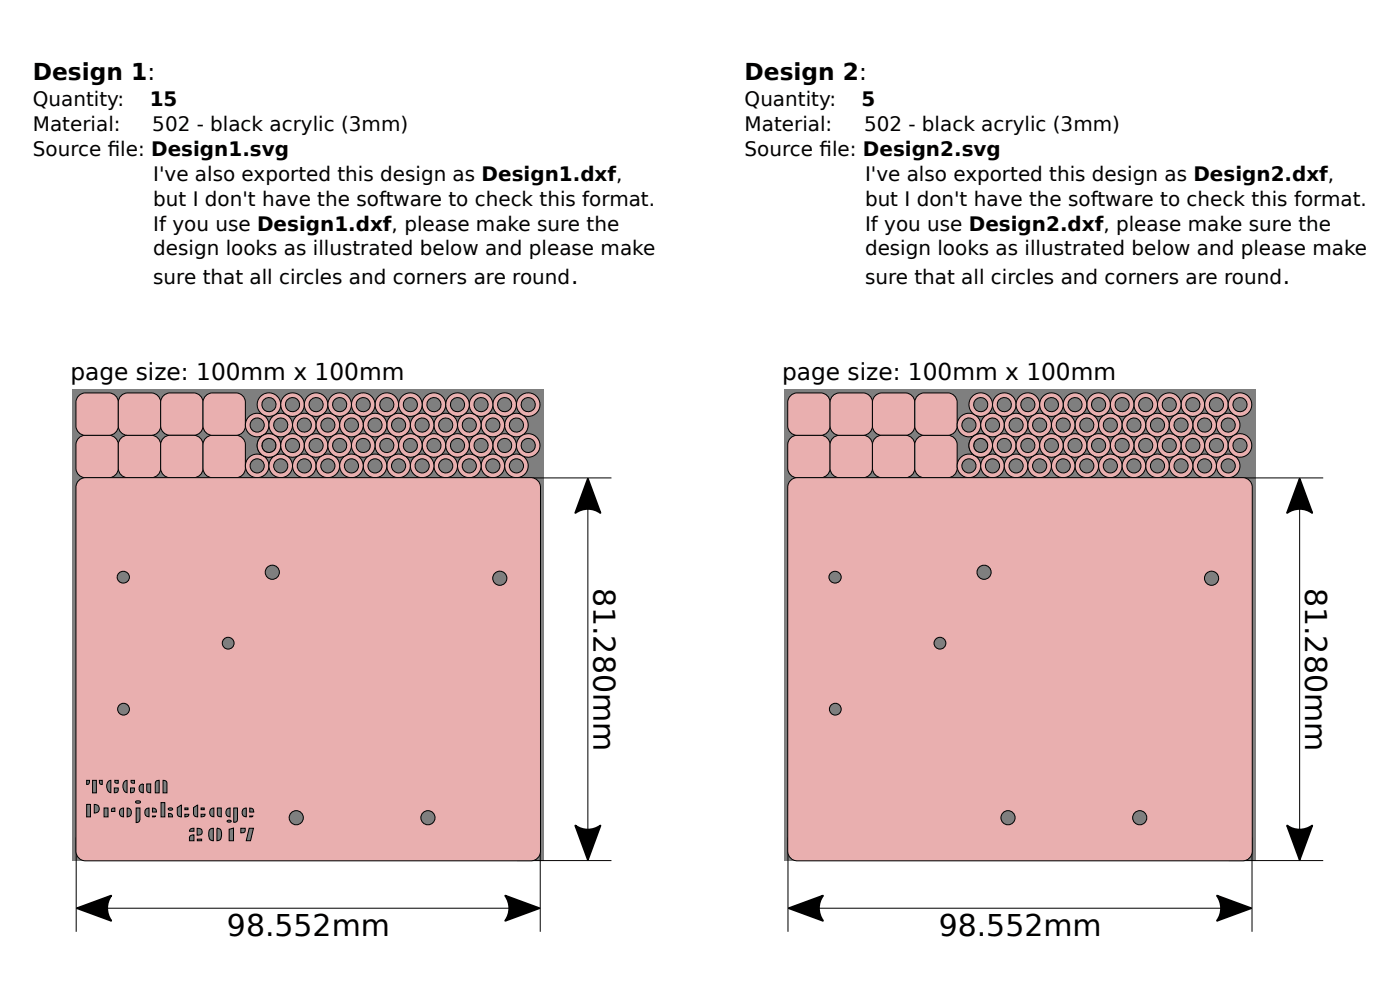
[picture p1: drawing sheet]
<svg xmlns="http://www.w3.org/2000/svg" width="297mm" height="210mm" viewBox="0 0 297 210" stroke-linecap="round" stroke-linejoin="round" font-family="sans-serif">
<path d="M15.4 82.6h100v100h-100z" fill="#7f7f7f"/>
<g fill="#e9afaf" stroke="#000" stroke-width=".21">
<path d="M16.7 92.9l.8-.5 .5-.1h5.2a2.02 2.02 0 0 1 1.9 1.9v5.2a2.02 2.02 0 0 1-1.9 1.9h-5.2a2.02 2.02 0 0 1-1.9-1.9v-5.2l.1-.5z"/>
<path d="M16.7 83.9l.8-.5 .5-.1h5.2a2.02 2.02 0 0 1 1.9 1.9v5.3a2.02 2.02 0 0 1-1.9 1.8h-5.2a2.02 2.02 0 0 1-1.9-1.8v-5.3l.1-.5z"/>
<path d="M25.7 92.9l.8-.5 .5-.1h5.2a2.03 2.03 0 0 1 1.9 1.9v5.2a2.02 2.02 0 0 1-1.9 1.9h-5.2a2.02 2.02 0 0 1-1.9-1.9v-5.2l.1-.5z"/>
<path d="M25.7 83.9l.8-.5 .5-.1h5.2a2.02 2.02 0 0 1 1.9 1.9v5.3a2.02 2.02 0 0 1-1.9 1.8h-5.2a2.02 2.02 0 0 1-1.9-1.8v-5.3l.1-.5z"/>
<path d="M34.7 83.9l.8-.5 .5-.1h5.2a2.02 2.02 0 0 1 1.9 1.9v5.3a2.02 2.02 0 0 1-1.9 1.8h-5.2a2.02 2.02 0 0 1-1.9-1.8v-5.3l.1-.5z"/>
<path d="M34.7 92.9l.8-.5 .5-.1h5.2a2.03 2.03 0 0 1 1.9 1.9v5.2a2.02 2.02 0 0 1-1.9 1.9h-5.2a2.02 2.02 0 0 1-1.9-1.9v-5.2l.1-.5z"/>
<path d="M43.7 92.9l.8-.5 .5-.1h5.2a2.03 2.03 0 0 1 1.9 1.9v5.2a2.02 2.02 0 0 1-1.9 1.9h-5.2a2.02 2.02 0 0 1-1.9-1.9v-5.2l.1-.5z"/>
<path d="M43.7 83.9l.8-.5 .5-.1h5.2a2.02 2.02 0 0 1 1.9 1.9v5.3a2.02 2.02 0 0 1-1.9 1.8h-5.2a2.02 2.02 0 0 1-1.9-1.8v-5.3l.1-.5z"/>
<path d="M52.1 90.2a2.5 2.5 0 0 0 5 0 2.5 2.5 0 0 0-5 0zM53.1 90.2a1.5 1.5 0 0 1 3 0 1.5 1.5 0 0 1-3 0z"/>
<path d="M52.1 98.8a2.5 2.5 0 0 0 5 0 2.5 2.5 0 0 0-5 0zM53.1 98.8a1.5 1.5 0 0 1 3 0 1.5 1.5 0 0 1-3 0z"/>
<path d="M54.6 94.5a2.5 2.5 0 0 0 5 0 2.5 2.5 0 0 0-5 0zM55.6 94.5a1.5 1.5 0 0 1 3 0 1.5 1.5 0 0 1-3 0z"/>
<path d="M57.1 98.8a2.5 2.5 0 0 0 5 0 2.5 2.5 0 0 0-5 0zM58.1 98.8a1.5 1.5 0 0 1 3 0 1.5 1.5 0 0 1-3 0z"/>
<path d="M54.6 94.5a2.5 2.5 0 0 0 5 0 2.5 2.5 0 0 0-5 0zM55.6 94.5a1.5 1.5 0 0 1 3 0 1.5 1.5 0 0 1-3 0z"/>
<path d="M57.1 90.2a2.5 2.5 0 0 0 5 0 2.5 2.5 0 0 0-5 0zM58.1 90.2a1.5 1.5 0 0 1 3 0 1.5 1.5 0 0 1-3 0z"/>
<path d="M54.6 85.8a2.5 2.5 0 0 0 5 0 2.5 2.5 0 0 0-5 0zM55.6 85.8a1.5 1.5 0 0 1 3 0 1.5 1.5 0 0 1-3 0z"/>
<path d="M62.1 98.8a2.5 2.5 0 0 0 5 0 2.5 2.5 0 0 0-5 0zM63.1 98.8a1.5 1.5 0 0 1 3 0 1.5 1.5 0 0 1-3 0z"/>
<path d="M59.6 94.5a2.5 2.5 0 0 0 5 0 2.5 2.5 0 0 0-5 0zM60.6 94.5a1.5 1.5 0 0 1 3 0 1.5 1.5 0 0 1-3 0z"/>
<path d="M62.1 90.2a2.5 2.5 0 0 0 5 0 2.5 2.5 0 0 0-5 0zM63.1 90.2a1.5 1.5 0 0 1 3 0 1.5 1.5 0 0 1-3 0z"/>
<path d="M59.6 85.8a2.5 2.5 0 0 0 5 0 2.5 2.5 0 0 0-5 0zM60.6 85.8a1.5 1.5 0 0 1 3 0 1.5 1.5 0 0 1-3 0z"/>
<path d="M67.1 98.8a2.5 2.5 0 0 0 5 0 2.5 2.5 0 0 0-5 0zM68.1 98.8a1.5 1.5 0 0 1 3 0 1.5 1.5 0 0 1-3 0z"/>
<path d="M64.6 94.5a2.5 2.5 0 0 0 5 0 2.5 2.5 0 0 0-5 0zM65.6 94.5a1.5 1.5 0 0 1 3 0 1.5 1.5 0 0 1-3 0z"/>
<path d="M67.1 90.2a2.5 2.5 0 0 0 5 0 2.5 2.5 0 0 0-5 0zM68.1 90.2a1.5 1.5 0 0 1 3 0 1.5 1.5 0 0 1-3 0z"/>
<path d="M64.6 85.8a2.5 2.5 0 0 0 5 0 2.5 2.5 0 0 0-5 0zM65.6 85.8a1.5 1.5 0 0 1 3 0 1.5 1.5 0 0 1-3 0z"/>
<path d="M82.1 98.8a2.5 2.5 0 0 0 5 0 2.5 2.5 0 0 0-5 0zM83.1 98.8a1.5 1.5 0 0 1 3 0 1.5 1.5 0 0 1-3 0z"/>
<path d="M79.6 94.5a2.5 2.5 0 0 0 5 0 2.5 2.5 0 0 0-5 0zM80.6 94.5a1.5 1.5 0 0 1 3 0 1.5 1.5 0 0 1-3 0z"/>
<path d="M82.1 90.2a2.5 2.5 0 0 0 5 0 2.5 2.5 0 0 0-5 0zM83.1 90.2a1.5 1.5 0 0 1 3 0 1.5 1.5 0 0 1-3 0z"/>
<path d="M79.6 85.8a2.5 2.5 0 0 0 5 0 2.5 2.5 0 0 0-5 0zM80.6 85.8a1.5 1.5 0 0 1 3 0 1.5 1.5 0 0 1-3 0z"/>
<path d="M107.1 98.8a2.5 2.5 0 0 0 5 0 2.5 2.5 0 0 0-5 0zM108.1 98.8a1.5 1.5 0 0 1 3 0 1.5 1.5 0 0 1-3 0z"/>
<path d="M104.6 94.5a2.5 2.5 0 0 0 5 0 2.5 2.5 0 0 0-5 0zM105.6 94.5a1.5 1.5 0 0 1 3 0 1.5 1.5 0 0 1-3 0z"/>
<path d="M107.1 90.2a2.5 2.5 0 0 0 5 0 2.5 2.5 0 0 0-5 0zM108.1 90.2a1.5 1.5 0 0 1 3 0 1.5 1.5 0 0 1-3 0z"/>
<path d="M104.6 85.8a2.5 2.5 0 0 0 5 0 2.5 2.5 0 0 0-5 0zM105.6 85.8a1.5 1.5 0 0 1 3 0 1.5 1.5 0 0 1-3 0z"/>
<path d="M92.1 98.8a2.5 2.5 0 0 0 5 0 2.5 2.5 0 0 0-5 0zM93.1 98.8a1.5 1.5 0 0 1 3 0 1.5 1.5 0 0 1-3 0z"/>
<path d="M89.6 94.5a2.5 2.5 0 0 0 5 0 2.5 2.5 0 0 0-5 0zM90.6 94.5a1.5 1.5 0 0 1 3 0 1.5 1.5 0 0 1-3 0z"/>
<path d="M92.1 90.2a2.5 2.5 0 0 0 5 0 2.5 2.5 0 0 0-5 0zM93.1 90.2a1.5 1.5 0 0 1 3 0 1.5 1.5 0 0 1-3 0z"/>
<path d="M89.6 85.8a2.5 2.5 0 0 0 5 0 2.5 2.5 0 0 0-5 0zM90.6 85.8a1.5 1.5 0 0 1 3 0 1.5 1.5 0 0 1-3 0z"/>
<path d="M102.1 98.8a2.5 2.5 0 0 0 5 0 2.5 2.5 0 0 0-5 0zM103.1 98.8a1.5 1.5 0 0 1 3 0 1.5 1.5 0 0 1-3 0z"/>
<path d="M99.6 94.5a2.5 2.5 0 0 0 5 0 2.5 2.5 0 0 0-5 0zM100.6 94.5a1.5 1.5 0 0 1 3 0 1.5 1.5 0 0 1-3 0z"/>
<path d="M102.1 90.2a2.5 2.5 0 0 0 5 0 2.5 2.5 0 0 0-5 0zM103.1 90.2a1.5 1.5 0 0 1 3 0 1.5 1.5 0 0 1-3 0z"/>
<path d="M99.6 85.8a2.5 2.5 0 0 0 5 0 2.5 2.5 0 0 0-5 0zM100.6 85.8a1.5 1.5 0 0 1 3 0 1.5 1.5 0 0 1-3 0z"/>
<path d="M109.6 94.5a2.5 2.5 0 0 0 5 0 2.5 2.5 0 0 0-5 0zM110.6 94.5a1.5 1.5 0 0 1 3 0 1.5 1.5 0 0 1-3 0z"/>
<path d="M109.6 85.8a2.5 2.5 0 0 0 5 0 2.5 2.5 0 0 0-5 0zM110.6 85.8a1.5 1.5 0 0 1 3 0 1.5 1.5 0 0 1-3 0z"/>
<path d="M87.1 98.8a2.5 2.5 0 0 0 5 0 2.5 2.5 0 0 0-5 0zM88.1 98.8a1.5 1.5 0 0 1 3 0 1.5 1.5 0 0 1-3 0z"/>
<path d="M84.6 94.5a2.5 2.5 0 0 0 5 0 2.5 2.5 0 0 0-5 0zM85.6 94.5a1.5 1.5 0 0 1 3 0 1.5 1.5 0 0 1-3 0z"/>
<path d="M87.1 90.2a2.5 2.5 0 0 0 5 0 2.5 2.5 0 0 0-5 0zM88.1 90.2a1.5 1.5 0 0 1 3 0 1.5 1.5 0 0 1-3 0z"/>
<path d="M84.6 85.8a2.5 2.5 0 0 0 5 0 2.5 2.5 0 0 0-5 0zM85.6 85.8a1.5 1.5 0 0 1 3 0 1.5 1.5 0 0 1-3 0z"/>
<path d="M97.1 98.8a2.5 2.5 0 0 0 5 0 2.5 2.5 0 0 0-5 0zM98.1 98.8a1.5 1.5 0 0 1 3 0 1.5 1.5 0 0 1-3 0z"/>
<path d="M94.6 94.5a2.5 2.5 0 0 0 5 0 2.5 2.5 0 0 0-5 0zM95.6 94.5a1.5 1.5 0 0 1 3 0 1.5 1.5 0 0 1-3 0z"/>
<path d="M97.1 90.2a2.5 2.5 0 0 0 5 0 2.5 2.5 0 0 0-5 0zM98.1 90.2a1.5 1.5 0 0 1 3 0 1.5 1.5 0 0 1-3 0z"/>
<path d="M94.6 85.8a2.5 2.5 0 0 0 5 0 2.5 2.5 0 0 0-5 0zM95.6 85.8a1.5 1.5 0 0 1 3 0 1.5 1.5 0 0 1-3 0z"/>
<path d="M77.1 98.8a2.5 2.5 0 0 0 5 0 2.5 2.5 0 0 0-5 0zM78.1 98.8a1.5 1.5 0 0 1 3 0 1.5 1.5 0 0 1-3 0z"/>
<path d="M74.6 94.5a2.5 2.5 0 0 0 5 0 2.5 2.5 0 0 0-5 0zM75.6 94.5a1.5 1.5 0 0 1 3 0 1.5 1.5 0 0 1-3 0z"/>
<path d="M77.1 90.2a2.5 2.5 0 0 0 5 0 2.5 2.5 0 0 0-5 0zM78.1 90.2a1.5 1.5 0 0 1 3 0 1.5 1.5 0 0 1-3 0z"/>
<path d="M74.6 85.8a2.5 2.5 0 0 0 5 0 2.5 2.5 0 0 0-5 0zM75.6 85.8a1.5 1.5 0 0 1 3 0 1.5 1.5 0 0 1-3 0z"/>
<path d="M72.1 98.8a2.5 2.5 0 0 0 5 0 2.5 2.5 0 0 0-5 0zM73.1 98.8a1.5 1.5 0 0 1 3 0 1.5 1.5 0 0 1-3 0z"/>
<path d="M69.6 94.5a2.5 2.5 0 0 0 5 0 2.5 2.5 0 0 0-5 0zM70.6 94.5a1.5 1.5 0 0 1 3 0 1.5 1.5 0 0 1-3 0z"/>
<path d="M72.1 90.2a2.5 2.5 0 0 0 5 0 2.5 2.5 0 0 0-5 0zM73.1 90.2a1.5 1.5 0 0 1 3 0 1.5 1.5 0 0 1-3 0z"/>
<path d="M69.6 85.8a2.5 2.5 0 0 0 5 0 2.5 2.5 0 0 0-5 0zM70.6 85.8a1.5 1.5 0 0 1 3 0 1.5 1.5 0 0 1-3 0z"/>
</g>
<path d="M109.7 101.4h20M16.2 177.7v20M114.6 177.7v20M109.7 182.5h20" fill="none" stroke="#000" stroke-width=".21"/>
<path d="M16.7 101.9l-.5 .9-.1 .6v77.2a2.03 2.03 0 0 0 2 2h94.5a2.03 2.03 0 0 0 2.1-2v-77.2a2.03 2.03 0 0 0-2.1-2.1h-94.5l-.5 .1zM56.3 121.4a1.5 1.5 0 0 1 3 0 1.5 1.5 0 0 1-3 0zM104.5 122.7a1.5 1.5 0 0 1 3 0 1.5 1.5 0 0 1-3 0zM24.9 122.5a1.28 1.28 0 0 1 2.5 0 1.28 1.28 0 0 1-2.5 0zM47.2 136.4a1.25 1.25 0 0 1 2.5 0 1.25 1.25 0 0 1-2.5 0zM25 150.4a1.25 1.25 0 0 1 2.5 0 1.25 1.25 0 0 1-2.5 0zM18.4 165.5h.6l-.1 .7-.2 .2h-.3zM19.6 165.5h.8v2.7h-.8zM21.1 165.5h.6v.9l-.5-.2zM24.4 165.5h.7v.6l-.6-.1zM27.8 165.5h.7v.6l-.6-.1zM33.1 165.7l.7-.2v2.7h-.9v-1.9zM34.6 165.5a.69 .69 0 0 1 .8 .8v1.9h-.8zM23 165.8l.5-.3v2.6a1.5 1.5 0 0 1-.5-2.3zM26.4 165.8l.6-.3v2.6a1.5 1.5 0 0 1-.6-2.3zM31.1 166.3h.9v1.9l-.8-.3zM29.7 166.6l.7-.3v1.9a.96 .96 0 0 1-.8-.6 .96 .96 0 0 1 .1-1zM24.2 167.2h.9l-.2 .8-.7 .2zM27.7 167.2h.8l-.2 .8-.6 .2zM28.8 170l.1-.1a.49 .49 0 0 1 .6-.1 .49 .49 0 0 1 .3 .4l-.1 .1a.6 .6 0 0 1-.9-.3zM34.2 170.3h.8v3h-.8zM18.4 170.6h.8v2.7h-.8zM20 170.6a.92 .92 0 0 1 1.1 .9 .92 .92 0 0 1-1.1 1zM37.6 171.3l.9-.5v2.5l-.5-.1-.3-.3zM41 171.3l.9-.5v2.5l-.5-.1-.3-.3zM35.7 171.5a.51 .51 0 0 1 .5-.2 .51 .51 0 0 1 .4 .4 .52 .52 0 0 1-.5 .2 .52 .52 0 0 1-.4-.4zM22.1 171.4h.8v1.9h-.8zM23.8 171.5l.6-.1v.7h-.8zM28.9 171.4h.8v2.5l-.3 .5-.5 .1zM39.2 171.4h.7v.3h-.7zM42.7 171.4h.6v.3h-.6zM46.1 171.4h.8v1.9l-.7-.3zM49.6 171.4h.8v2.2a.66 .66 0 0 1-.8 .8zM27 171.4a.94 .94 0 0 1 .9 .9 .94 .94 0 0 1-.9 1zM25.6 171.7l.6-.3v1.9a.96 .96 0 0 1-.8-.6 .96 .96 0 0 1 .2-1zM30.9 171.7l.7-.3v1.9a.96 .96 0 0 1-.8-.6 .96 .96 0 0 1 .1-1zM44.7 171.7l.7-.3v1.9a.96 .96 0 0 1-.9-.6 .96 .96 0 0 1 .2-1zM48.1 171.7l.7-.3v1.9a.96 .96 0 0 1-.8-.6 .96 .96 0 0 1 .1-1zM51.6 171.7l.6-.3v1.9a.96 .96 0 0 1-.8-.6 .96 .96 0 0 1 .2-1zM32.3 171.4a.71 .71 0 0 1 .9 .9h-.9zM53 171.4a.71 .71 0 0 1 .8 .9h-.8zM61.3 173.5a1.5 1.5 0 0 1 3 0 1.5 1.5 0 0 1-3 0zM89.3 173.5a1.5 1.5 0 0 1 3 0 1.5 1.5 0 0 1-3 0zM35.8 172.5a.68 .68 0 0 1 .8 .8h-.8zM39.2 172.7h.9l-.1 .2-.2 .3-.6 .1zM42.7 172.7h.8v.2l-.3 .3-.5 .1zM32.3 173.1h.7l-.4 .2h-.3zM53 173.1h.6l-.4 .2h-.2zM48.2 174.1h.1a.5 .5 0 0 1 .7 .2 .5 .5 0 0 1-.8-.2zM48.6 175.9l.9-.2v2.6h-.9zM40.4 175.9l.7-.2v.6h-.9zM52.9 175.7h.9l-.7 2.6h-.9zM46 175.7a.93 .93 0 0 1 1 1.2 1.04 1.04 0 0 1-1 1.4zM51.1 175.7h.9l-.1 .8-.8 .2zM44.5 176l.8-.3v2.6a1.18 1.18 0 0 1-1-1.6zM41.8 175.7a.79 .79 0 0 1 1.1 .7 .79 .79 0 0 1-1.1 .8zM40.4 177.3l.7-.2v1.2h-.9a1.01 1.01 0 0 1 .2-1zM41.9 178h.9v.3h-.9z" fill="#e9afaf" stroke="#000" stroke-width=".21"/>
<path d="M124.7 101.4v81.1M16.2 192.7h98.4" fill="none" stroke="#000" stroke-width=".21"/>
<path d="M124.7 102.4v4.3M124.7 177.2v4.3M17.2 192.6h4.3M109.2 192.7h4.4" fill="none" stroke="#000" stroke-width=".6"/>
<g fill="#000" stroke="#000" stroke-width=".41">
<path d="M124.7 101.6l2.7 7.2a4.5 4.5 0 0 0-5.3 0z" fill-rule="evenodd"/>
<path d="M122.1 175.1a4.5 4.5 0 0 0 5.3 0l-2.7 7.2z" fill-rule="evenodd"/>
<path d="M16.4 192.7l7.2-2.7a4.5 4.5 0 0 0 0 5.3z" fill-rule="evenodd"/>
<path d="M107.2 190l7.2 2.7-7.2 2.6a4.5 4.5 0 0 0 0-5.3z" fill-rule="evenodd"/>
</g>
<path d="M166.4 82.6h100v100h-100z" fill="#7f7f7f"/>
<g fill="#e9afaf" stroke="#000" stroke-width=".21">
<path d="M167.7 92.9l.8-.5 .5-.1h5.2a2.02 2.02 0 0 1 1.9 1.9v5.2a2.02 2.02 0 0 1-1.9 1.9h-5.2a2.02 2.02 0 0 1-1.9-1.9v-5.2l.1-.5z"/>
<path d="M167.7 83.9l.8-.5 .5-.1h5.2a2.02 2.02 0 0 1 1.9 1.9v5.3a2.02 2.02 0 0 1-1.9 1.8h-5.2a2.02 2.02 0 0 1-1.9-1.8v-5.3l.1-.5z"/>
<path d="M176.7 92.9l.8-.5 .5-.1h5.2a2.03 2.03 0 0 1 1.9 1.9v5.2a2.02 2.02 0 0 1-1.9 1.9h-5.2a2.02 2.02 0 0 1-1.9-1.9v-5.2l.1-.5z"/>
<path d="M176.7 83.9l.8-.5 .5-.1h5.2a2.02 2.02 0 0 1 1.9 1.9v5.3a2.02 2.02 0 0 1-1.9 1.8h-5.2a2.02 2.02 0 0 1-1.9-1.8v-5.3l.1-.5z"/>
<path d="M185.7 83.9l.8-.5 .5-.1h5.2a2.02 2.02 0 0 1 1.9 1.9v5.3a2.02 2.02 0 0 1-1.9 1.8h-5.2a2.02 2.02 0 0 1-1.9-1.8v-5.3l.1-.5z"/>
<path d="M185.7 92.9l.8-.5 .5-.1h5.2a2.02 2.02 0 0 1 1.9 1.9v5.2a2.02 2.02 0 0 1-1.9 1.9h-5.2a2.02 2.02 0 0 1-1.9-1.9v-5.2l.1-.5z"/>
<path d="M194.7 92.9l.8-.5 .5-.1h5.2a2.02 2.02 0 0 1 1.9 1.9v5.2a2.02 2.02 0 0 1-1.9 1.9h-5.2a2.02 2.02 0 0 1-1.9-1.9v-5.2l.1-.5z"/>
<path d="M194.7 83.9l.8-.5 .5-.1h5.2a2.02 2.02 0 0 1 1.9 1.9v5.3a2.02 2.02 0 0 1-1.9 1.8h-5.2a2.02 2.02 0 0 1-1.9-1.8v-5.3l.1-.5z"/>
<path d="M203.1 90.2a2.5 2.5 0 0 0 5 0 2.5 2.5 0 0 0-5 0zM204.1 90.2a1.5 1.5 0 0 1 3 0 1.5 1.5 0 0 1-3 0z"/>
<path d="M203.1 98.8a2.5 2.5 0 0 0 5 0 2.5 2.5 0 0 0-5 0zM204.1 98.8a1.5 1.5 0 0 1 3 0 1.5 1.5 0 0 1-3 0z"/>
<path d="M205.6 94.5a2.5 2.5 0 0 0 5 0 2.5 2.5 0 0 0-5 0zM206.6 94.5a1.5 1.5 0 0 1 3 0 1.5 1.5 0 0 1-3 0z"/>
<path d="M208.1 98.8a2.5 2.5 0 0 0 5 0 2.5 2.5 0 0 0-5 0zM209.1 98.8a1.5 1.5 0 0 1 3 0 1.5 1.5 0 0 1-3 0z"/>
<path d="M205.6 94.5a2.5 2.5 0 0 0 5 0 2.5 2.5 0 0 0-5 0zM206.6 94.5a1.5 1.5 0 0 1 3 0 1.5 1.5 0 0 1-3 0z"/>
<path d="M208.1 90.2a2.5 2.5 0 0 0 5 0 2.5 2.5 0 0 0-5 0zM209.1 90.2a1.5 1.5 0 0 1 3 0 1.5 1.5 0 0 1-3 0z"/>
<path d="M205.6 85.8a2.5 2.5 0 0 0 5 0 2.5 2.5 0 0 0-5 0zM206.6 85.8a1.5 1.5 0 0 1 3 0 1.5 1.5 0 0 1-3 0z"/>
<path d="M213.1 98.8a2.5 2.5 0 0 0 5 0 2.5 2.5 0 0 0-5 0zM214.1 98.8a1.5 1.5 0 0 1 3 0 1.5 1.5 0 0 1-3 0z"/>
<path d="M210.6 94.5a2.5 2.5 0 0 0 5 0 2.5 2.5 0 0 0-5 0zM211.6 94.5a1.5 1.5 0 0 1 3 0 1.5 1.5 0 0 1-3 0z"/>
<path d="M213.1 90.2a2.5 2.5 0 0 0 5 0 2.5 2.5 0 0 0-5 0zM214.1 90.2a1.5 1.5 0 0 1 3 0 1.5 1.5 0 0 1-3 0z"/>
<path d="M210.6 85.8a2.5 2.5 0 0 0 5 0 2.5 2.5 0 0 0-5 0zM211.6 85.8a1.5 1.5 0 0 1 3 0 1.5 1.5 0 0 1-3 0z"/>
<path d="M218.1 98.8a2.5 2.5 0 0 0 5 0 2.5 2.5 0 0 0-5 0zM219.1 98.8a1.5 1.5 0 0 1 3 0 1.5 1.5 0 0 1-3 0z"/>
<path d="M215.6 94.5a2.5 2.5 0 0 0 5 0 2.5 2.5 0 0 0-5 0zM216.6 94.5a1.5 1.5 0 0 1 3 0 1.5 1.5 0 0 1-3 0z"/>
<path d="M218.1 90.2a2.5 2.5 0 0 0 5 0 2.5 2.5 0 0 0-5 0zM219.1 90.2a1.5 1.5 0 0 1 3 0 1.5 1.5 0 0 1-3 0z"/>
<path d="M215.6 85.8a2.5 2.5 0 0 0 5 0 2.5 2.5 0 0 0-5 0zM216.6 85.8a1.5 1.5 0 0 1 3 0 1.5 1.5 0 0 1-3 0z"/>
<path d="M233.1 98.8a2.5 2.5 0 0 0 5 0 2.5 2.5 0 0 0-5 0zM234.1 98.8a1.5 1.5 0 0 1 3 0 1.5 1.5 0 0 1-3 0z"/>
<path d="M230.6 94.5a2.5 2.5 0 0 0 5 0 2.5 2.5 0 0 0-5 0zM231.6 94.5a1.5 1.5 0 0 1 3 0 1.5 1.5 0 0 1-3 0z"/>
<path d="M233.1 90.2a2.5 2.5 0 0 0 5 0 2.5 2.5 0 0 0-5 0zM234.1 90.2a1.5 1.5 0 0 1 3 0 1.5 1.5 0 0 1-3 0z"/>
<path d="M230.6 85.8a2.5 2.5 0 0 0 5 0 2.5 2.5 0 0 0-5 0zM231.6 85.8a1.5 1.5 0 0 1 3 0 1.5 1.5 0 0 1-3 0z"/>
<path d="M258.1 98.8a2.5 2.5 0 0 0 5 0 2.5 2.5 0 0 0-5 0zM259.1 98.8a1.5 1.5 0 0 1 3 0 1.5 1.5 0 0 1-3 0z"/>
<path d="M255.6 94.5a2.5 2.5 0 0 0 5 0 2.5 2.5 0 0 0-5 0zM256.6 94.5a1.5 1.5 0 0 1 3 0 1.5 1.5 0 0 1-3 0z"/>
<path d="M258.1 90.2a2.5 2.5 0 0 0 5 0 2.5 2.5 0 0 0-5 0zM259.1 90.2a1.5 1.5 0 0 1 3 0 1.5 1.5 0 0 1-3 0z"/>
<path d="M255.6 85.8a2.5 2.5 0 0 0 5 0 2.5 2.5 0 0 0-5 0zM256.6 85.8a1.5 1.5 0 0 1 3 0 1.5 1.5 0 0 1-3 0z"/>
<path d="M243.1 98.8a2.5 2.5 0 0 0 5 0 2.5 2.5 0 0 0-5 0zM244.1 98.8a1.5 1.5 0 0 1 3 0 1.5 1.5 0 0 1-3 0z"/>
<path d="M240.6 94.5a2.5 2.5 0 0 0 5 0 2.5 2.5 0 0 0-5 0zM241.6 94.5a1.5 1.5 0 0 1 3 0 1.5 1.5 0 0 1-3 0z"/>
<path d="M243.1 90.2a2.5 2.5 0 0 0 5 0 2.5 2.5 0 0 0-5 0zM244.1 90.2a1.5 1.5 0 0 1 3 0 1.5 1.5 0 0 1-3 0z"/>
<path d="M240.6 85.8a2.5 2.5 0 0 0 5 0 2.5 2.5 0 0 0-5 0zM241.6 85.8a1.5 1.5 0 0 1 3 0 1.5 1.5 0 0 1-3 0z"/>
<path d="M253.1 98.8a2.5 2.5 0 0 0 5 0 2.5 2.5 0 0 0-5 0zM254.1 98.8a1.5 1.5 0 0 1 3 0 1.5 1.5 0 0 1-3 0z"/>
<path d="M250.6 94.5a2.5 2.5 0 0 0 5 0 2.5 2.5 0 0 0-5 0zM251.6 94.5a1.5 1.5 0 0 1 3 0 1.5 1.5 0 0 1-3 0z"/>
<path d="M253.1 90.2a2.5 2.5 0 0 0 5 0 2.5 2.5 0 0 0-5 0zM254.1 90.2a1.5 1.5 0 0 1 3 0 1.5 1.5 0 0 1-3 0z"/>
<path d="M250.6 85.8a2.5 2.5 0 0 0 5 0 2.5 2.5 0 0 0-5 0zM251.6 85.8a1.5 1.5 0 0 1 3 0 1.5 1.5 0 0 1-3 0z"/>
<path d="M260.6 94.5a2.5 2.5 0 0 0 5 0 2.5 2.5 0 0 0-5 0zM261.6 94.5a1.5 1.5 0 0 1 3 0 1.5 1.5 0 0 1-3 0z"/>
<path d="M260.6 85.8a2.5 2.5 0 0 0 5 0 2.5 2.5 0 0 0-5 0zM261.6 85.8a1.5 1.5 0 0 1 3 0 1.5 1.5 0 0 1-3 0z"/>
<path d="M238.1 98.8a2.5 2.5 0 0 0 5 0 2.5 2.5 0 0 0-5 0zM239.1 98.8a1.5 1.5 0 0 1 3 0 1.5 1.5 0 0 1-3 0z"/>
<path d="M235.6 94.5a2.5 2.5 0 0 0 5 0 2.5 2.5 0 0 0-5 0zM236.6 94.5a1.5 1.5 0 0 1 3 0 1.5 1.5 0 0 1-3 0z"/>
<path d="M238.1 90.2a2.5 2.5 0 0 0 5 0 2.5 2.5 0 0 0-5 0zM239.1 90.2a1.5 1.5 0 0 1 3 0 1.5 1.5 0 0 1-3 0z"/>
<path d="M235.6 85.8a2.5 2.5 0 0 0 5 0 2.5 2.5 0 0 0-5 0zM236.6 85.8a1.5 1.5 0 0 1 3 0 1.5 1.5 0 0 1-3 0z"/>
<path d="M248.1 98.8a2.5 2.5 0 0 0 5 0 2.5 2.5 0 0 0-5 0zM249.1 98.8a1.5 1.5 0 0 1 3 0 1.5 1.5 0 0 1-3 0z"/>
<path d="M245.6 94.5a2.5 2.5 0 0 0 5 0 2.5 2.5 0 0 0-5 0zM246.6 94.5a1.5 1.5 0 0 1 3 0 1.5 1.5 0 0 1-3 0z"/>
<path d="M248.1 90.2a2.5 2.5 0 0 0 5 0 2.5 2.5 0 0 0-5 0zM249.1 90.2a1.5 1.5 0 0 1 3 0 1.5 1.5 0 0 1-3 0z"/>
<path d="M245.6 85.8a2.5 2.5 0 0 0 5 0 2.5 2.5 0 0 0-5 0zM246.6 85.8a1.5 1.5 0 0 1 3 0 1.5 1.5 0 0 1-3 0z"/>
<path d="M228.1 98.8a2.5 2.5 0 0 0 5 0 2.5 2.5 0 0 0-5 0zM229.1 98.8a1.5 1.5 0 0 1 3 0 1.5 1.5 0 0 1-3 0z"/>
<path d="M225.6 94.5a2.5 2.5 0 0 0 5 0 2.5 2.5 0 0 0-5 0zM226.6 94.5a1.5 1.5 0 0 1 3 0 1.5 1.5 0 0 1-3 0z"/>
<path d="M228.1 90.2a2.5 2.5 0 0 0 5 0 2.5 2.5 0 0 0-5 0zM229.1 90.2a1.5 1.5 0 0 1 3 0 1.5 1.5 0 0 1-3 0z"/>
<path d="M225.6 85.8a2.5 2.5 0 0 0 5 0 2.5 2.5 0 0 0-5 0zM226.6 85.8a1.5 1.5 0 0 1 3 0 1.5 1.5 0 0 1-3 0z"/>
<path d="M223.1 98.8a2.5 2.5 0 0 0 5 0 2.5 2.5 0 0 0-5 0zM224.1 98.8a1.5 1.5 0 0 1 3 0 1.5 1.5 0 0 1-3 0z"/>
<path d="M220.6 94.5a2.5 2.5 0 0 0 5 0 2.5 2.5 0 0 0-5 0zM221.6 94.5a1.5 1.5 0 0 1 3 0 1.5 1.5 0 0 1-3 0z"/>
<path d="M223.1 90.2a2.5 2.5 0 0 0 5 0 2.5 2.5 0 0 0-5 0zM224.1 90.2a1.5 1.5 0 0 1 3 0 1.5 1.5 0 0 1-3 0z"/>
<path d="M220.6 85.8a2.5 2.5 0 0 0 5 0 2.5 2.5 0 0 0-5 0zM221.6 85.8a1.5 1.5 0 0 1 3 0 1.5 1.5 0 0 1-3 0z"/>
</g>
<path d="M260.7 101.4h20M167.2 177.7v20M265.6 177.7v20M260.7 182.5h20" fill="none" stroke="#000" stroke-width=".21"/>
<path d="M167.7 101.9l-.5 .9-.1 .6v77.2a2.03 2.03 0 0 0 2 2h94.5a2.03 2.03 0 0 0 2.1-2v-77.2a2.03 2.03 0 0 0-2.1-2.1h-94.5l-.5 .1zM207.3 121.4a1.5 1.5 0 0 1 3 0 1.5 1.5 0 0 1-3 0zM255.5 122.7a1.5 1.5 0 0 1 3 0 1.5 1.5 0 0 1-3 0zM175.9 122.5a1.28 1.28 0 0 1 2.5 0 1.28 1.28 0 0 1-2.5 0zM198.2 136.4a1.25 1.25 0 0 1 2.5 0 1.25 1.25 0 0 1-2.5 0zM176 150.4a1.25 1.25 0 0 1 2.5 0 1.25 1.25 0 0 1-2.5 0zM212.3 173.5a1.5 1.5 0 0 1 3 0 1.5 1.5 0 0 1-3 0zM240.3 173.5a1.5 1.5 0 0 1 3 0 1.5 1.5 0 0 1-3 0z" fill="#e9afaf" stroke="#000" stroke-width=".21"/>
<path d="M275.7 101.4v81.1M167.2 192.7h98.4" fill="none" stroke="#000" stroke-width=".21"/>
<path d="M275.7 102.4v4.3M275.7 177.2v4.3M168.2 192.6h4.3M260.2 192.7h4.4" fill="none" stroke="#000" stroke-width=".6"/>
<g fill="#000" stroke="#000" stroke-width=".41">
<path d="M275.7 101.6l2.7 7.2a4.5 4.5 0 0 0-5.3 0z" fill-rule="evenodd"/>
<path d="M273.1 175.1a4.5 4.5 0 0 0 5.3 0l-2.7 7.2z" fill-rule="evenodd"/>
<path d="M167.4 192.7l7.2-2.7a4.5 4.5 0 0 0 0 5.3z" fill-rule="evenodd"/>
<path d="M258.2 190l7.2 2.7-7.2 2.6a4.5 4.5 0 0 0 0-5.3z" fill-rule="evenodd"/>
</g>
<g font-size="6.3">
<text x="125.9" y="124.7" transform="rotate(90 125.9 124.7)">81.280mm</text>
<text x="276.9" y="124.7" transform="rotate(90 276.9 124.7)">81.280mm</text>
<text x="48.2" y="198.5">98.552mm</text>
<text x="199.1" y="198.5">98.552mm</text>
</g>
<g font-size="4.9">
<text x="7" y="17">Design 1:</text>
<text x="158" y="17">Design 2:</text>
<text x="121.2" y="60.2">.</text>
<text x="272.2" y="60.2">.</text>
<text x="14.9" y="80.6">page size: 100mm x 100mm</text>
<text x="165.9" y="80.6">page size: 100mm x 100mm</text>
</g>
<g font-size="4.2">
<text x="7" y="22.4">Quantity:</text>
<text x="31.8" y="22.4">15</text>
<text x="158" y="22.4">Quantity:</text>
<text x="182.8" y="22.4">5</text>
<text x="7" y="27.7">Material:</text>
<text x="32.3" y="27.7">502 - black acrylic (3mm)</text>
<text x="158" y="27.7">Material:</text>
<text x="183.3" y="27.7">502 - black acrylic (3mm)</text>
<text x="7" y="33">Source fle: Design1.svg</text>
<text x="22.9" y="33">i</text>
<text x="158" y="33">Source fle: Design2.svg</text>
<text x="173.8" y="33">i</text>
<text x="32.5" y="38.3">I've also exported this design as Design1.dxf,</text>
<text x="183.5" y="38.3">I've also exported this design as Design2.dxf,</text>
<text x="32.5" y="43.6">but I don't have the software to check this format.</text>
<text x="183.5" y="43.6">but I don't have the software to check this format.</text>
<text x="32.5" y="48.9">If you use Design1.dxf, please make sure the</text>
<text x="183.5" y="48.9">If you use Design2.dxf, please make sure the</text>
<text x="32.5" y="54.2">design looks as illustrated below and please make</text>
<text x="183.5" y="54.2">design looks as illustrated below and please make</text>
<text x="32.5" y="60.2">sure that all circles and corners are round</text>
<text x="183.5" y="60.2">sure that all circles and corners are round</text>
</g>
</svg>
